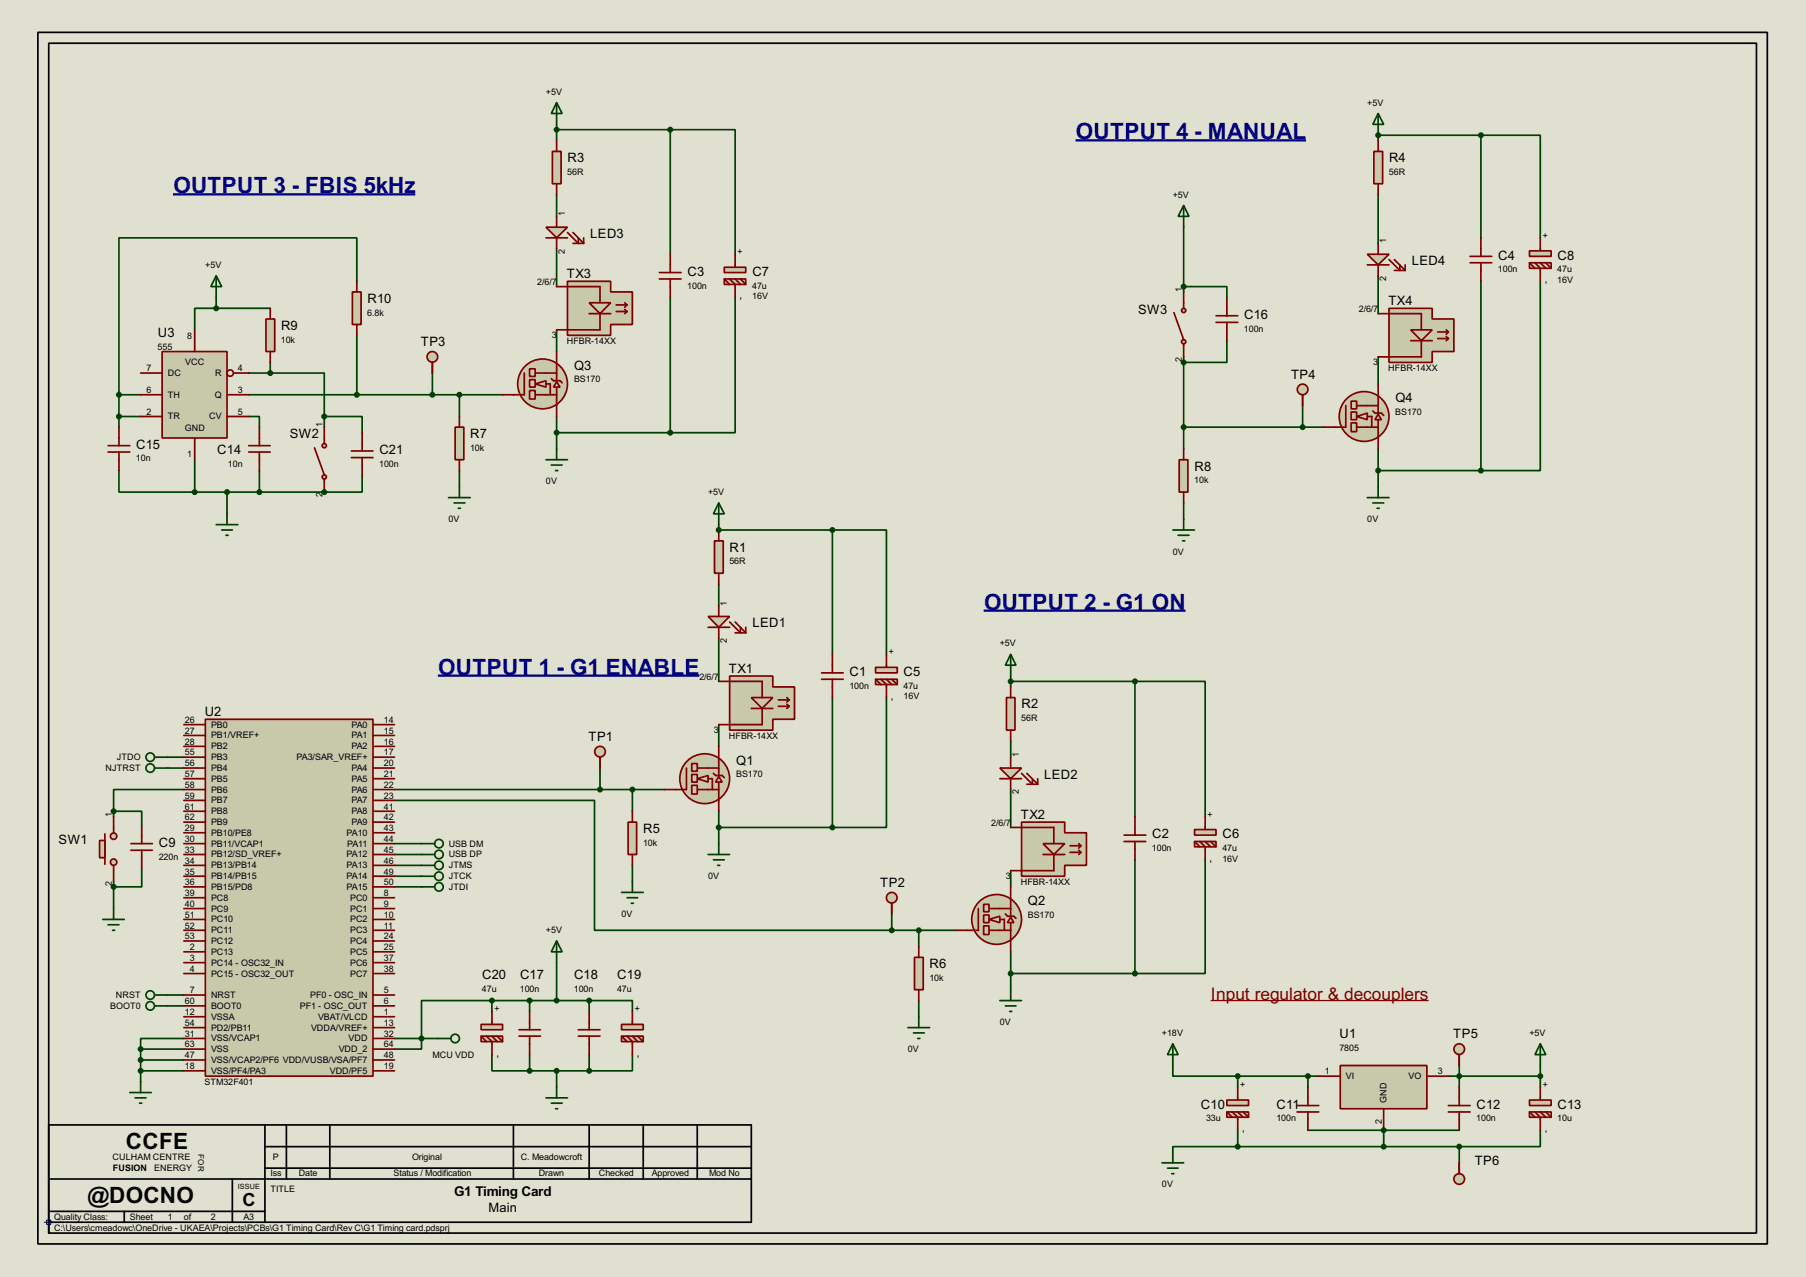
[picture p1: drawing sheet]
<svg xmlns="http://www.w3.org/2000/svg" width="424mm" height="300mm" viewBox="0 0 424 300" stroke-linecap="round" stroke-linejoin="round" font-family="sans-serif">
<path d="M0 0h424.3v299.8h-424.3z" fill="#e0e0d0"/>
<g fill="none" stroke="#000" stroke-width=".4">
<path d="M8.9 7.6h406.4v284.5h-406.4zM11.5 10.2h401.3v279.4h-401.3zM11.5 276.9h165.1M54.6 276.9v10.1M62.3 264.2v22.8M62.3 274.3h114.3M62.3 269.3h114.3M67.3 264.2v12.7M77.5 264.2v12.7M120.7 264.2v12.7M138.5 264.2v12.7M151.2 264.2v12.7"/>
<path d="M163.9 264.2v12.7M11.5 287h165.1v-22.8h-165.1v25.4M11.5 284.5h50.8M29.2 284.5v2.5"/>
</g>
<path d="M10.4 287h2.1M11 286.5h1v1h-1zM11.5 286v2.1" fill="none" stroke="#000040" stroke-width=".23"/>
<g fill="none" stroke="#004000" stroke-width=".4">
<path d="M130.8 77.5v5.1M323.9 83.8v6.4M108 110.5v3.8M278.2 100.3v5.1M278.2 118.1v3.8M168.9 170.2v5.1M156.2 185.4h-7.6v5.1M148.6 203.2v3.8M224.8 218.5h-8.9v3.8M237.5 204.5v3.8M215.9 235v3.8M275.6 250.2v2.5h15.3v2.6"/>
<path d="M340.4 252.7h2.5M342.9 250.2v5.1M290.9 269.3h-15.3v1.2M290.9 265.4v3.9M325.2 265.4v3.9h-34.3"/>
</g>
<circle cx="325.2" cy="265.4" r=".2" fill="#004000"/>
<g fill="none" stroke="#004000" stroke-width=".4">
<path d="M130.8 29.2v3.8M130.8 30.5h26.7M157.5 30.5h15.3v29.2M157.5 30.5v29.2M157.5 69.9v31.7h15.3v-31.7M168.9 123.2v1.3M290.9 252.7h19M307.4 252.7v2.6M342.9 252.7h19.1M362 250.2v5.1M307.4 265.4h35.5M325.2 269.3h17.7"/>
<path d="M342.9 269.3v3.8M362 265.4v3.9h-19.1"/>
</g>
<circle cx="168.9" cy="124.5" r=".2" fill="#004000"/>
<g fill="none" stroke="#004000" stroke-width=".4">
<path d="M323.9 31.8v1.2M348 66.1v44.4M362 66.1v44.4h-14M323.9 105.4v8.9M323.9 110.5h24.1M168.9 124.5h26.7M195.6 124.5h12.7v29.2M195.6 124.5v29.2M195.6 163.8v30.5h12.7v-30.5M266.7 201.9v26.7M283.2 201.9v26.7h-16.5M237.5 223.5v8.9"/>
<path d="M237.5 228.6h29.2"/>
</g>
<circle cx="323.9" cy="31.8" r=".2" fill="#004000"/>
<g fill="none" stroke="#004000" stroke-width=".4">
<path d="M323.9 31.8h24.1M348 31.8h14v24.1M348 31.8v24.1M130.8 45.7v5.1M130.8 58.4v8.9M278.2 53.4v15.2M323.9 45.7v11.5M50.8 72.4h-5v5.1M50.8 72.4h12.7M50.8 69.9v2.5M83.9 66.1v-10.2h-55.9v36.8M83.9 78.8v13.9"/>
<path d="M278.2 67.3h10.1v2.6M323.9 64.8v8.9M28 97.8h5.1M28 92.7v7.6M28 92.7h5.1M58.5 97.8h2.5v2.5M58.5 87.6h5M58.5 92.7h59.6M63.5 87.6h12.7v10.2M63.5 85.1v2.5M76.2 97.8h8.9v3.8M76.2 97.8v2.5"/>
<path d="M101.6 87.6v5.1M108 92.7v5.1M130.8 97.8v7.6M278.2 83.8v16.5h33M288.3 80v5.1h-10.1M306.1 95.3v5M28 110.5v5.1h17.8M45.8 108v7.6M45.8 115.6h30.4M53.4 115.6v5.1M61 110.5v5.1M130.8 101.6h26.7"/>
<path d="M168.9 137.2v5.1M168.9 149.9v10.1M237.5 158.8v2.5M39.4 177.8h3.8M237.5 174v3.8M237.5 160h29.2M266.7 160h16.5v31.8M266.7 160v31.8M26.7 190.5h6.6v3.3M26.7 190.5v1.3M39.4 180.4h3.8M43.2 185.4h-16.5v5.1"/>
<path d="M92.7 188h47v30.5h69.9M92.7 185.4h55.9M141 180.4v5M168.9 190.5v7.6M168.9 194.3h26.7M237.5 185.4v8.9M26.7 207v6.4M33.3 204v4.3h-6.6M92.7 208.3h6.4M92.7 203.2h6.4M92.7 205.8h6.4M209.6 218.5h6.3"/>
<path d="M209.6 214.6v3.9M39.4 233.7h3.8M115.6 235h-16.5v11.4h-6.4M115.6 235h22.9M115.6 235v2.5M124.5 235v2.5M130.8 226.1v8.9M138.5 235h10.1v2.5M138.5 235v2.5M33.1 251.5h10.1M33.1 246.4h10.1M33.1 246.4v7.6"/>
<path d="M33.1 248.9h10.1M43.2 243.9h-10.1v2.5M92.7 243.9h10.2M115.6 247.7v3.8h8.9M124.5 251.5h14M124.5 247.7v3.8M130.8 251.5v3.8M138.5 247.7v3.8M148.6 247.7v3.8h-10.1"/>
</g>
<circle cx="76.2" cy="115.6" r=".2" fill="#004000"/>
<path d="M85.1 111.8v3.8h-8.9M92.7 198.1h6.4M92.7 200.7h6.4M39.4 236.2h3.8" fill="none" stroke="#004000" stroke-width=".4"/>
<circle cx="278.1" cy="80.3" r=".5" fill="#c8c8aa" stroke="#800000" stroke-width=".4"/>
<path d="M275.9 73.4l2.3 6.4M278.2 80.8v.5" fill="none" stroke="#800000" stroke-width=".4"/>
<circle cx="278.1" cy="72.9" r=".5" fill="#c8c8aa" stroke="#800000" stroke-width=".4"/>
<path d="M278.2 68.6v3.8M278.2 81.3v2.5" fill="none" stroke="#800000" stroke-width=".4"/>
<path d="M277.1 108h2.1v7.6h-2.1z" fill="#c8c8aa" stroke="#800000" stroke-width=".4"/>
<path d="M278.2 105.4v2.6M278.2 115.6v2.5" fill="none" stroke="#800000" stroke-width=".4"/>
<path d="M322.9 35.6h2v7.6h-2z" fill="#c8c8aa" stroke="#800000" stroke-width=".4"/>
<path d="M323.9 33v2.6M323.9 43.2v2.5" fill="none" stroke="#800000" stroke-width=".4"/>
<g fill="#c8c8aa" stroke="#800000" stroke-width=".4">
<path d="M331.5 77.5h5.1l-2.6 2.5z"/>
<path d="M326.4 72.4h10.2v2.5h5.1v7.7h-5.1v2.5h-10.2z" fill-rule="evenodd"/>
</g>
<path d="M323.9 73.7h10.1v3.8M337.9 79.5h2.5M337.9 78h2.5M339.9 77.5l.5 .5M339.9 79l.5 .5M340.4 78l-.5 .5M340.4 79.5l-.5 .5M331.5 80h5.1M334 80v3.8h-10.1" fill="none" stroke="#800000" stroke-width=".4"/>
<path d="M323.9 26.7l1.3 2.5h-2.6zM323.9 26.7v5.1M278.2 48.3l1.2 2.5h-2.5zM278.2 48.3v5.1M321.3 116.9h5.1M322.6 118.1h2.6M323.6 119.4h.5M323.9 114.3v2.6M275.6 124.5h5.1M276.9 125.7h2.5M277.9 127h.5M278.2 121.9v2.6" fill="none" stroke="#004000" stroke-width=".4"/>
<path d="M252.8 33h54.1" fill="none" stroke="#000080" stroke-width=".55"/>
<path d="M107 100.3h2v7.7h-2z" fill="#c8c8aa" stroke="#800000" stroke-width=".4"/>
<path d="M108 97.8v2.5M108 108v2.5" fill="none" stroke="#800000" stroke-width=".4"/>
<path d="M129.8 35.6h2.1v7.6h-2.1z" fill="#c8c8aa" stroke="#800000" stroke-width=".4"/>
<path d="M130.8 33v2.6M130.8 43.2v2.5" fill="none" stroke="#800000" stroke-width=".4"/>
<g fill="#c8c8aa" stroke="#800000" stroke-width=".4">
<path d="M138.5 71.1h5l-2.5 2.6z"/>
<path d="M133.4 66.1h10.1v2.5h5.1v7.6h-5.1v2.6h-10.1z" fill-rule="evenodd"/>
</g>
<path d="M130.8 67.3h10.2v3.8M138.5 73.7h5M141 73.7v3.8h-10.2M144.8 73.2h2.6M144.8 71.6h2.6M146.8 71.1l.6 .5M146.8 72.7l.6 .5M147.4 71.6l-.6 .6M147.4 73.2l-.6 .5" fill="none" stroke="#800000" stroke-width=".4"/>
<path d="M130.8 24.1l1.3 2.6h-2.5zM130.8 24.1v5.1M105.4 116.9h5.1M106.7 118.1h2.6M107.7 119.4h.5M108 114.3v2.6M128.3 108h5.1M129.6 109.2h2.5M130.6 110.5h.5M130.8 105.4v2.6" fill="none" stroke="#004000" stroke-width=".4"/>
<path d="M40.7 45.7h56.9" fill="none" stroke="#000080" stroke-width=".55"/>
<path d="M147.6 193.1h2v7.6h-2z" fill="#c8c8aa" stroke="#800000" stroke-width=".4"/>
<path d="M148.6 190.5v2.6M148.6 200.7v2.5" fill="none" stroke="#800000" stroke-width=".4"/>
<path d="M167.9 127h2.1v7.6h-2.1z" fill="#c8c8aa" stroke="#800000" stroke-width=".4"/>
<path d="M168.9 124.5v2.5M168.9 134.6v2.6" fill="none" stroke="#800000" stroke-width=".4"/>
<g fill="#c8c8aa" stroke="#800000" stroke-width=".4">
<path d="M176.6 163.8h5l-2.5 2.6z"/>
<path d="M171.5 158.8h10.1v2.5h5.1v7.6h-5.1v2.6h-10.1z" fill-rule="evenodd"/>
</g>
<path d="M168.9 160h10.2v3.8M176.6 166.4h5M179.1 166.4v3.8h-10.2M182.9 165.9h2.6M182.9 164.4h2.6M184.9 163.8l.6 .6M184.9 165.4l.6 .5M185.5 164.4l-.6 .5M185.5 165.9l-.6 .5" fill="none" stroke="#800000" stroke-width=".4"/>
<path d="M168.9 118.1l1.3 2.6h-2.5zM168.9 118.1v5.1M168.9 198.1v2.6M146.1 209.6h5.1M147.4 210.8h2.5M148.4 212.1h.5M148.6 207v2.6M166.4 200.7h5.1M167.7 201.9h2.5M168.7 203.2h.5" fill="none" stroke="#004000" stroke-width=".4"/>
<circle cx="148.6" cy="185.4" r=".5" fill="#004000" stroke="#004000" stroke-width=".4"/>
<path d="M214.9 224.8h2.1v7.6h-2.1z" fill="#c8c8aa" stroke="#800000" stroke-width=".4"/>
<path d="M215.9 222.3v2.5M215.9 232.4v2.6" fill="none" stroke="#800000" stroke-width=".4"/>
<path d="M236.5 163.8h2v7.7h-2z" fill="#c8c8aa" stroke="#800000" stroke-width=".4"/>
<path d="M237.5 161.3v2.5M237.5 171.5v2.5" fill="none" stroke="#800000" stroke-width=".4"/>
<g fill="#c8c8aa" stroke="#800000" stroke-width=".4">
<path d="M245.1 198.1h5.1l-2.5 2.6z"/>
<path d="M240.1 193.1h10.1v2.5h5.1v7.6h-5.1v2.6h-10.1z" fill-rule="evenodd"/>
</g>
<path d="M237.5 194.3h10.2v3.8M251.5 198.6h2.5M253.5 198.1l.5 .5M253.5 199.7l.5 .5M254 198.6l-.5 .6M245.1 200.7h5.1M247.7 200.7v3.8h-10.2M251.5 200.2h2.5M254 200.2l-.5 .5" fill="none" stroke="#800000" stroke-width=".4"/>
<path d="M237.5 153.7l1.3 2.5h-2.5zM237.5 153.7v5.1M130.8 221l1.3 2.5h-2.5zM130.8 221v5.1M215.9 238.8v2.5M235 235h5.1M236.3 236.2h2.5M237.3 237.5h.5M237.5 232.4v2.6M213.4 241.3h5.1M214.7 242.6h2.5M215.7 243.9h.5" fill="none" stroke="#004000" stroke-width=".4"/>
<path d="M102.9 158.7h61.5M231.2 143.4h47.4" fill="none" stroke="#000080" stroke-width=".55"/>
<path d="M315 250.2h20.3v10.2h-20.3z" fill="#c8c8aa" stroke="#800000" stroke-width=".4"/>
<path d="M309.9 252.7h5.1M335.3 252.7h5.1M325.2 260.4v5" fill="none" stroke="#800000" stroke-width=".4"/>
<g fill="#c8c8aa" stroke="#800000" stroke-width=".4">
<path d="M288.3 258.3h5.1v1.3h-5.1z"/>
<path d="M288.3 261.1h5.1v1.3h-5.1z"/>
</g>
<path d="M290.9 255.3v3M288.3 261.1l1.3 1.3M289.6 261.1l1.3 1.3v3M290.9 261.1l1.2 1.3M292.1 261.1l1.3 1.3" fill="none" stroke="#800000" stroke-width=".4"/>
<g fill="#c8c8aa" stroke="#800000" stroke-width=".4">
<path d="M359.4 258.3h5.1v1.3h-5.1z"/>
<path d="M359.4 261.1h5.1v1.3h-5.1z"/>
</g>
<g fill="none" stroke="#800000" stroke-width=".4">
<path d="M157.5 59.7v4.3M348 55.9v4.3M155 64h5.1M155 65.5h5.1M157.5 65.5v4.4M345.5 60.2h5.1M345.5 61.7h5.1M348 61.7v4.4M193.1 158h5.1M193.1 159.5h5.1M195.6 153.7v4.3M195.6 159.5v4.3"/>
<path d="M264.2 196.1h5.1M264.2 197.6h5.1M266.7 191.8v4.3M266.7 197.6v4.3M340.4 259.6h5.1M342.9 255.3v4.3M362 255.3v3M340.4 261.1h5.1M342.9 261.1v4.3M359.4 261.1l1.3 1.3M360.7 261.1l1.3 1.3v3M362 261.1l1.3 1.3"/>
<path d="M363.3 261.1l1.2 1.3"/>
</g>
<g fill="#c8c8aa" stroke="#800000" stroke-width=".4">
<path d="M170.2 62.8h5.1v1.2h-5.1z"/>
<path d="M170.2 65.5h5.1v1.3h-5.1z"/>
</g>
<path d="M172.8 59.7v3.1M170.2 65.5l1.3 1.3M171.5 65.5l1.3 1.3v3.1M172.8 65.5l1.2 1.3M174 65.5l1.3 1.3" fill="none" stroke="#800000" stroke-width=".4"/>
<g fill="#c8c8aa" stroke="#800000" stroke-width=".4">
<path d="M205.8 156.7h5.1v1.3h-5.1z"/>
<path d="M205.8 159.5h5.1v1.3h-5.1z"/>
</g>
<path d="M205.8 159.5l1.2 1.3M207 159.5l1.3 1.3v3M208.3 153.7v3M208.3 159.5l1.3 1.3M209.6 159.5l1.3 1.3" fill="none" stroke="#800000" stroke-width=".4"/>
<g fill="#c8c8aa" stroke="#800000" stroke-width=".4">
<path d="M280.7 194.8h5.1v1.3h-5.1z"/>
<path d="M280.7 197.6h5.1v1.3h-5.1z"/>
</g>
<path d="M280.7 197.6l1.3 1.3M282 197.6l1.2 1.3v3M283.2 191.8v3M283.2 197.6l1.3 1.3M284.5 197.6l1.3 1.3" fill="none" stroke="#800000" stroke-width=".4"/>
<g fill="#c8c8aa" stroke="#800000" stroke-width=".4">
<path d="M359.4 58.9h5.1v1.3h-5.1z"/>
<path d="M359.4 61.7h5.1v1.3h-5.1z"/>
</g>
<path d="M362 55.9v3M359.4 61.7l1.3 1.3M360.7 61.7l1.3 1.3v3.1M362 61.7l1.3 1.3M363.3 61.7l1.2 1.3" fill="none" stroke="#800000" stroke-width=".4"/>
<path d="M275.6 245.1l1.3 2.6h-2.5zM275.6 245.1v5.1M362 245.1l1.3 2.6h-2.6zM362 245.1v5.1M273.1 273.1h5.1M274.4 274.3h2.5M275.4 275.6h.5M275.6 270.5v2.6" fill="none" stroke="#004000" stroke-width=".4"/>
<g fill="#004000" stroke="#004000" stroke-width=".4">
<circle cx="290.8" cy="252.7" r=".5"/>
<circle cx="290.8" cy="269.3" r=".5"/>
<circle cx="325.1" cy="269.3" r=".5"/>
</g>
<circle cx="342.9" cy="246.4" r="1.25" fill="#c8c8aa" stroke="#800000" stroke-width=".4"/>
<path d="M342.9 247.7v2.5" fill="none" stroke="#800000" stroke-width=".4"/>
<circle cx="342.9" cy="276.9" r="1.25" fill="#c8c8aa" stroke="#800000" stroke-width=".4"/>
<path d="M342.9 273.1v2.5" fill="none" stroke="#800000" stroke-width=".4"/>
<g fill="#004000" stroke="#004000" stroke-width=".4">
<circle cx="101.6" cy="92.7" r=".5"/>
<circle cx="278.1" cy="100.3" r=".5"/>
</g>
<path d="M284.5 235h51.2" fill="none" stroke="#800000" stroke-width=".3"/>
<g fill="#c8c8aa" stroke="#800000" stroke-width=".4">
<path d="M318.8 97.8l2.5-.8v1.6z"/>
<circle cx="320.5" cy="97.8" r="5.9"/>
</g>
<path d="M316.3 95.3v5h-2.6M318.8 95.3h5.1M321.3 97.8h1.1v2.5M318.8 100.3h5.1" fill="none" stroke="#800000" stroke-width=".4"/>
<path d="M323.9 97.3l.7 1.3h-1.5z" fill="#c8c8aa" stroke="#800000" stroke-width=".4"/>
<path d="M322.6 96.5l.5 .5h1.5l.6 .6M323.9 93v4M323.9 98.6v4.3" fill="none" stroke="#800000" stroke-width=".4"/>
<g fill="#c8c8aa" stroke="#800000" stroke-width=".4">
<path d="M317.5 94.2h1.3v1.8h-1.3z"/>
<path d="M317.5 99.3h1.3v2.1h-1.3z"/>
<path d="M317.5 96.8h1.3v1.8h-1.3z"/>
</g>
<path d="M323.9 90.2v2.5M311.2 100.3h2.5M323.9 102.9v2.5" fill="none" stroke="#800000" stroke-width=".4"/>
<g fill="#c8c8aa" stroke="#800000" stroke-width=".4">
<path d="M163.9 182.9l2.5-.8v1.6z"/>
<circle cx="165.6" cy="182.9" r="5.9"/>
</g>
<path d="M161.3 180.4v5h-2.5M163.9 185.4h5M163.9 180.4h5M166.4 182.9h1v2.5" fill="none" stroke="#800000" stroke-width=".4"/>
<path d="M168.9 182.4l.8 1.3h-1.5z" fill="#c8c8aa" stroke="#800000" stroke-width=".4"/>
<path d="M168.9 178.1v4M167.7 181.6l.5 .5h1.5l.5 .5M168.9 183.7v4.3" fill="none" stroke="#800000" stroke-width=".4"/>
<g fill="#c8c8aa" stroke="#800000" stroke-width=".4">
<path d="M162.6 179.3h1.3v1.8h-1.3z"/>
<path d="M162.6 184.4h1.3v2.1h-1.3z"/>
<path d="M162.6 181.9h1.3v1.8h-1.3z"/>
</g>
<path d="M168.9 175.3v2.5M156.2 185.4h2.6M168.9 188v2.5" fill="none" stroke="#800000" stroke-width=".4"/>
<g fill="#c8c8aa" stroke="#800000" stroke-width=".4">
<path d="M125.8 90.2l2.5-.8v1.5z"/>
<circle cx="127.5" cy="90.2" r="5.9"/>
</g>
<path d="M123.2 87.6v5.1h-2.5M125.8 92.7h5M125.8 87.6h5M128.3 90.2h1v2.5" fill="none" stroke="#800000" stroke-width=".4"/>
<path d="M130.8 89.7l.8 1.2h-1.5z" fill="#c8c8aa" stroke="#800000" stroke-width=".4"/>
<path d="M129.6 88.9l.5 .5h1.5l.5 .5M130.8 85.4v4M130.8 90.9v4.4" fill="none" stroke="#800000" stroke-width=".4"/>
<g fill="#c8c8aa" stroke="#800000" stroke-width=".4">
<path d="M124.5 86.6h1.3v1.8h-1.3z"/>
<path d="M124.5 91.7h1.3v2h-1.3z"/>
<path d="M124.5 89.2h1.3v1.7h-1.3z"/>
</g>
<path d="M118.1 92.7h2.6M130.8 82.6v2.5M130.8 95.3v2.5" fill="none" stroke="#800000" stroke-width=".4"/>
<g fill="#c8c8aa" stroke="#800000" stroke-width=".4">
<path d="M232.4 215.9l2.6-.7v1.5z"/>
<circle cx="234.2" cy="215.9" r="5.9"/>
</g>
<path d="M229.9 213.4v5.1h-2.5M232.4 218.5h5.1M232.4 213.4h5.1M235 215.9h1v2.6" fill="none" stroke="#800000" stroke-width=".4"/>
<path d="M237.5 215.4l.8 1.3h-1.5z" fill="#c8c8aa" stroke="#800000" stroke-width=".4"/>
<path d="M236.3 214.6l.5 .6h1.5l.5 .5M237.5 211.1v4.1M237.5 216.7v4.3" fill="none" stroke="#800000" stroke-width=".4"/>
<g fill="#c8c8aa" stroke="#800000" stroke-width=".4">
<path d="M231.2 212.4h1.2v1.7h-1.2z"/>
<path d="M231.2 217.4h1.2v2.1h-1.2z"/>
<path d="M231.2 214.9h1.2v1.8h-1.2z"/>
</g>
<path d="M224.8 218.5h2.6M237.5 208.3v2.5M237.5 221v2.5" fill="none" stroke="#800000" stroke-width=".4"/>
<circle cx="215.9" cy="218.5" r=".5" fill="#004000" stroke="#004000" stroke-width=".4"/>
<path d="M48.3 168.9h39.4v83.8h-39.4z" fill="#c8c8aa" stroke="#800000" stroke-width=".4"/>
<g fill="none" stroke="#800000" stroke-width=".4">
<path d="M43.2 170.2h5.1M43.2 172.7h5.1M43.2 175.3h5.1M43.2 177.8h5.1M87.7 170.2h5M87.7 172.7h5M87.7 175.3h5M87.7 177.8h5M43.2 182.9h5.1M43.2 180.4h5.1M43.2 185.4h5.1M43.2 188h5.1"/>
<path d="M43.2 190.5h5.1M43.2 193.1h5.1M43.2 195.6h5.1M43.2 198.1h5.1M87.7 182.9h5M87.7 180.4h5M87.7 185.4h5M87.7 188h5M87.7 190.5h5M87.7 193.1h5M87.7 195.6h5M87.7 198.1h5"/>
<path d="M43.2 200.7h5.1M43.2 203.2h5.1M43.2 205.8h5.1M43.2 208.3h5.1M43.2 213.4h5.1M43.2 210.8h5.1M43.2 215.9h5.1M43.2 218.5h5.1M87.7 200.7h5M87.7 203.2h5M87.7 205.8h5M87.7 208.3h5"/>
<path d="M87.7 213.4h5M87.7 210.8h5M87.7 215.9h5M87.7 218.5h5M43.2 221h5.1M43.2 223.5h5.1M43.2 226.1h5.1M43.2 228.6h5.1M43.2 233.7h5.1M43.2 236.2h5.1M43.2 238.8h5.1M87.7 221h5"/>
<path d="M87.7 223.5h5M87.7 226.1h5M87.7 228.6h5M87.7 233.7h5M87.7 236.2h5M87.7 238.8h5M43.2 241.3h5.1M43.2 246.4h5.1M43.2 243.9h5.1M43.2 248.9h5.1M43.2 251.5h5.1M87.7 241.3h5"/>
<path d="M87.7 246.4h5M87.7 243.9h5M87.7 248.9h5M87.7 251.5h5M304.8 259.6h5.1M307.4 255.3v4.3M304.8 261.1h5.1M307.4 261.1v4.3"/>
</g>
<g fill="#004000" stroke="#004000" stroke-width=".4">
<circle cx="342.9" cy="252.7" r=".5"/>
<circle cx="325.1" cy="265.4" r=".5"/>
<circle cx="307.3" cy="252.7" r=".5"/>
<circle cx="361.9" cy="252.7" r=".5"/>
<circle cx="342.9" cy="269.3" r=".5"/>
<circle cx="130.8" cy="30.5" r=".5"/>
<circle cx="157.5" cy="101.6" r=".5"/>
<circle cx="157.5" cy="30.5" r=".5"/>
<circle cx="168.9" cy="124.5" r=".5"/>
<circle cx="195.6" cy="124.5" r=".5"/>
<circle cx="195.6" cy="194.3" r=".5"/>
<circle cx="237.5" cy="228.6" r=".5"/>
<circle cx="266.7" cy="228.6" r=".5"/>
<circle cx="323.8" cy="110.5" r=".5"/>
<circle cx="348" cy="110.5" r=".5"/>
<circle cx="323.8" cy="31.8" r=".5"/>
<circle cx="348" cy="31.8" r=".5"/>
</g>
<path d="M166.4 144.8h5.1l-2.6 2.5z" fill="#c8c8aa" stroke="#800000" stroke-width=".4"/>
<path d="M166.4 147.3h5.1M168.9 142.3v2.5M168.9 147.3v2.6M171.5 146.1l2.5 2.5v-1.3M172.8 146.1l2.5 2.5M172.8 148.6h2.5M175.3 147.3v1.3" fill="none" stroke="#800000" stroke-width=".4"/>
<path d="M128.3 53.4h5.1l-2.6 2.5z" fill="#c8c8aa" stroke="#800000" stroke-width=".4"/>
<path d="M128.3 55.9h5.1M130.8 50.8v2.6M130.8 55.9v2.5M133.4 54.6l2.5 2.6v-1.3M134.7 54.6l2.5 2.6M134.7 57.2h2.5M137.2 55.9v1.3" fill="none" stroke="#800000" stroke-width=".4"/>
<path d="M235 180.4h5.1l-2.6 2.5z" fill="#c8c8aa" stroke="#800000" stroke-width=".4"/>
<path d="M237.5 177.8v2.6M235 182.9h5.1M237.5 182.9v2.5M240.1 181.6l2.5 2.6v-1.3M241.3 181.6l2.6 2.6M241.3 184.2h2.6M243.9 182.9v1.3" fill="none" stroke="#800000" stroke-width=".4"/>
<path d="M321.3 59.7h5.1l-2.5 2.5z" fill="#c8c8aa" stroke="#800000" stroke-width=".4"/>
<g fill="none" stroke="#800000" stroke-width=".4">
<path d="M323.9 57.2v2.5M285.8 74.2h5.1M285.8 75.7h5.1M288.3 69.9v4.3M288.3 75.7v4.3M321.3 62.2h5.1M323.9 62.2v2.6M326.4 61l2.6 2.5v-1.3M327.7 61l2.5 2.5M327.7 63.5h2.5M330.2 62.2v1.3M30.8 198.1h5"/>
<path d="M30.8 199.7h5M33.3 193.8v4.3M33.3 199.7v4.3"/>
</g>
<g fill="#004000" stroke="#004000" stroke-width=".4">
<circle cx="26.7" cy="208.3" r=".5"/>
<circle cx="278.1" cy="67.3" r=".5"/>
<circle cx="278.1" cy="85.1" r=".5"/>
</g>
<path d="M38.1 82.6h15.3v20.3h-15.3z" fill="#c8c8aa" stroke="#800000" stroke-width=".4"/>
<g fill="none" stroke="#800000" stroke-width=".4">
<path d="M45.8 77.5v5.1M33.1 87.6h5M33.1 92.7h5M33.1 97.8h5M53.4 92.7h5.1M53.4 97.8h5.1M54.9 87.6h3.6M45.8 102.9v5.1"/>
<circle cx="54.1" cy="87.6" r=".75"/>
</g>
<path d="M50.8 64.8l1.3 2.5h-2.5zM50.8 64.8v5.1" fill="none" stroke="#004000" stroke-width=".4"/>
<path d="M62.5 74.9h2.1v7.7h-2.1z" fill="#c8c8aa" stroke="#800000" stroke-width=".4"/>
<path d="M63.5 72.4v2.5M63.5 82.6v2.5" fill="none" stroke="#800000" stroke-width=".4"/>
<circle cx="50.8" cy="72.4" r=".5" fill="#004000" stroke="#004000" stroke-width=".4"/>
<circle cx="76.2" cy="112" r=".5" fill="#c8c8aa" stroke="#800000" stroke-width=".4"/>
<path d="M73.9 105.2l2.3 6.3M76.2 112.5v.5" fill="none" stroke="#800000" stroke-width=".4"/>
<circle cx="76.2" cy="104.7" r=".5" fill="#c8c8aa" stroke="#800000" stroke-width=".4"/>
<path d="M25.4 104.7h5.1M25.4 106.2h5.1M28 100.3v4.4M28 106.2v4.3M58.5 104.7h5M58.5 106.2h5M61 100.3v4.4M61 106.2v4.3M76.2 100.3v3.9M76.2 113v2.6" fill="none" stroke="#800000" stroke-width=".4"/>
<g fill="#004000" stroke="#004000" stroke-width=".4">
<circle cx="63.5" cy="87.6" r=".5"/>
<circle cx="45.7" cy="115.6" r=".5"/>
<circle cx="60.9" cy="115.6" r=".5"/>
<circle cx="27.9" cy="97.8" r=".5"/>
<circle cx="83.8" cy="92.7" r=".5"/>
<circle cx="27.9" cy="92.7" r=".5"/>
</g>
<path d="M50.8 123.2h5.1M52.1 124.5h2.5M53.1 125.7h.5M53.4 120.7v2.5" fill="none" stroke="#004000" stroke-width=".4"/>
<circle cx="101.6" cy="83.8" r="1.25" fill="#c8c8aa" stroke="#800000" stroke-width=".4"/>
<path d="M101.6 85.1v2.5" fill="none" stroke="#800000" stroke-width=".4"/>
<g fill="#c8c8aa" stroke="#800000" stroke-width=".4">
<circle cx="26.7" cy="202.5" r=".75"/>
<circle cx="26.7" cy="196.4" r=".75"/>
</g>
<path d="M24.7 195.8v7.2" fill="none" stroke="#800000" stroke-width=".4"/>
<path d="M23.4 197.4h1.3v4h-1.3z" fill="#c8c8aa" stroke="#800000" stroke-width=".4"/>
<path d="M26.7 191.8v3.8M26.7 203.2v3.8" fill="none" stroke="#800000" stroke-width=".4"/>
<circle cx="26.7" cy="190.5" r=".5" fill="#004000" stroke="#004000" stroke-width=".4"/>
<path d="M24.2 215.9h5M25.4 217.2h2.6M26.5 218.5h.5M26.7 213.4v2.5" fill="none" stroke="#004000" stroke-width=".4"/>
<path d="M82.8 68.6h2.1v7.6h-2.1z" fill="#c8c8aa" stroke="#800000" stroke-width=".4"/>
<path d="M83.9 66.1v2.5M83.9 76.2v2.6M124.5 237.5v4.3M138.5 237.5v4.3M122 241.8h5M122 243.3h5M124.5 243.3v4.4M135.9 241.8h5.1M135.9 243.3h5.1M138.5 243.3v4.4" fill="none" stroke="#800000" stroke-width=".4"/>
<g fill="#004000" stroke="#004000" stroke-width=".4">
<circle cx="168.9" cy="194.3" r=".5"/>
<circle cx="237.5" cy="160" r=".5"/>
<circle cx="266.7" cy="160" r=".5"/>
<circle cx="130.8" cy="101.6" r=".5"/>
</g>
<g fill="#c8c8aa" stroke="#800000" stroke-width=".4">
<path d="M146.1 240.6h5.1v1.2h-5.1z"/>
<path d="M146.1 243.3h5.1v1.3h-5.1z"/>
</g>
<path d="M148.6 237.5v3.1M146.1 243.3l1.3 1.3M147.4 243.3l1.2 1.3v3.1M148.6 243.3l1.3 1.3M149.9 243.3l1.3 1.3" fill="none" stroke="#800000" stroke-width=".4"/>
<g fill="#c8c8aa" stroke="#800000" stroke-width=".4">
<path d="M113.1 240.6h5v1.2h-5z"/>
<path d="M113.1 243.3h5v1.3h-5z"/>
</g>
<path d="M115.6 237.5v3.1M113.1 243.3l1.2 1.3M114.3 243.3l1.3 1.3v3.1M115.6 243.3l1.3 1.3M116.9 243.3l1.2 1.3" fill="none" stroke="#800000" stroke-width=".4"/>
<g fill="#004000" stroke="#004000" stroke-width=".4">
<circle cx="130.8" cy="235" r=".5"/>
<circle cx="138.4" cy="235" r=".5"/>
<circle cx="130.8" cy="251.5" r=".5"/>
<circle cx="138.4" cy="251.5" r=".5"/>
<circle cx="124.4" cy="235" r=".5"/>
<circle cx="124.4" cy="251.5" r=".5"/>
<circle cx="115.6" cy="235" r=".5"/>
<circle cx="99" cy="243.9" r=".5"/>
<circle cx="33" cy="246.4" r=".5"/>
<circle cx="33" cy="248.9" r=".5"/>
<circle cx="33" cy="251.5" r=".5"/>
</g>
<g fill="none" stroke="#004000" stroke-width=".4">
<path d="M36.4 177.8h3M36.4 180.4h3M99.1 208.3h3M99.1 203.2h3M99.1 205.8h3M36.4 233.7h3M30.5 256.6h5.1M31.8 257.8h2.5M32.8 259.1h.5M33.1 254v2.6M102.9 243.9h3.1M128.3 257.8h5.1"/>
<path d="M129.6 259.1h2.5M130.8 255.3v2.5M130.6 260.4h.5"/>
<circle cx="35.3" cy="177.8" r="1"/>
<circle cx="35.3" cy="180.4" r="1"/>
<circle cx="103.1" cy="205.8" r="1"/>
<circle cx="103.1" cy="208.3" r="1"/>
<circle cx="103.1" cy="203.2" r="1"/>
<circle cx="35.3" cy="233.7" r="1"/>
<circle cx="106.9" cy="243.9" r="1"/>
</g>
<circle cx="209.5" cy="210.8" r="1.25" fill="#c8c8aa" stroke="#800000" stroke-width=".4"/>
<path d="M209.6 212.1v2.5" fill="none" stroke="#800000" stroke-width=".4"/>
<circle cx="141" cy="176.5" r="1.25" fill="#c8c8aa" stroke="#800000" stroke-width=".4"/>
<path d="M141 177.8v2.6" fill="none" stroke="#800000" stroke-width=".4"/>
<g fill="#004000" stroke="#004000" stroke-width=".4">
<circle cx="141" cy="185.4" r=".5"/>
<circle cx="209.5" cy="218.5" r=".5"/>
<circle cx="107.9" cy="92.7" r=".5"/>
<circle cx="53.3" cy="115.6" r=".5"/>
</g>
<circle cx="306.1" cy="91.5" r="1.25" fill="#c8c8aa" stroke="#800000" stroke-width=".4"/>
<path d="M306.1 92.7v2.6M82.6 105.9h5.1M82.6 107.5h5.1M85.1 101.6v4.3M85.1 107.5v4.3" fill="none" stroke="#800000" stroke-width=".4"/>
<g fill="#004000" stroke="#004000" stroke-width=".4">
<circle cx="306.1" cy="100.3" r=".5"/>
<circle cx="76.2" cy="97.8" r=".5"/>
<circle cx="76.2" cy="115.6" r=".5"/>
</g>
<g fill="none" stroke="#004000" stroke-width=".4">
<path d="M99.1 198.1h3M99.1 200.7h3M36.4 236.2h3"/>
<circle cx="103.1" cy="198.1" r="1"/>
<circle cx="103.1" cy="200.7" r="1"/>
<circle cx="35.3" cy="236.2" r="1"/>
</g>
<g font-size="5.9" fill="#000080">
<text x="252.8" y="32.7">OUTPUT 4 - MANUAL</text>
<text x="40.7" y="45.4">OUTPUT 3 - FBIS 5kHz</text>
<text x="231.2" y="143.2">OUTPUT 2 - G1 ON</text>
<text x="103" y="158.4">OUTPUT 1 - G1 ENABLE</text>
</g>
<g font-size="5.9">
<text x="29.6" y="269.8">CCFE</text>
<text x="20.6" y="282.5">@DOCNO</text>
</g>
<text font-size="4.8" x="57" y="283.2">C</text>
<text font-size="4.6" fill="#800000" x="284.6" y="234.8">Input regulator &amp; decouplers</text>
<text font-size="3.6" x="106.7" y="281">G1 Timing Card</text>
<g font-size="3.4">
<text x="133.4" y="38.1">R3</text>
<text x="326.4" y="38.1">R4</text>
<text x="138.7" y="55.9">LED3</text>
<text x="133.2" y="65.3">TX3</text>
<text x="161.6" y="64.8">C3</text>
<text x="176.8" y="64.8">C7</text>
<text x="331.8" y="62.2">LED4</text>
<text x="352.1" y="61">C4</text>
<text x="366" y="61">C8</text>
<text x="86.4" y="71.1">R10</text>
<text x="326.3" y="71.6">TX4</text>
<text x="66.1" y="77.5">R9</text>
<text x="267.5" y="73.7">SW3</text>
<text x="292.4" y="75">C16</text>
<text x="37.1" y="79.2">U3</text>
<text x="98.9" y="81.3">TP3</text>
<text x="134.9" y="86.8">Q3</text>
<text x="303.4" y="88.9">TP4</text>
<text x="327.9" y="94.5">Q4</text>
<text x="32" y="105.4">C15</text>
<text x="51.1" y="106.7">C14</text>
<text x="68.1" y="102.9">SW2</text>
<text x="89.2" y="106.7">C21</text>
<text x="110.5" y="102.9">R7</text>
<text x="280.7" y="110.5">R8</text>
<text x="171.5" y="129.6">R1</text>
<text x="176.8" y="147.3">LED1</text>
<text x="171.3" y="158">TX1</text>
<text x="199.7" y="158.8">C1</text>
<text x="212.4" y="158.8">C5</text>
<text x="240.1" y="166.4">R2</text>
<text x="48.1" y="168.1">U2</text>
<text x="138.3" y="174">TP1</text>
<text x="173" y="179.6">Q1</text>
<text x="245.4" y="182.9">LED2</text>
<text x="151.2" y="195.6">R5</text>
<text x="239.9" y="192.3">TX2</text>
<text x="270.8" y="196.8">C2</text>
<text x="287.3" y="196.8">C6</text>
<text x="13.8" y="198.1">SW1</text>
<text x="37.4" y="198.9">C9</text>
<text x="206.9" y="208.3">TP2</text>
<text x="241.6" y="212.6">Q2</text>
<text x="218.5" y="227.4">R6</text>
<text x="113.3" y="229.9">C20</text>
<text x="122.2" y="229.9">C17</text>
<text x="134.9" y="229.9">C18</text>
<text x="145.1" y="229.9">C19</text>
<text x="314.8" y="243.9">U1</text>
<text x="341.5" y="243.9">TP5</text>
<text x="282.2" y="260.4">C10</text>
<text x="300" y="260.4">C11</text>
<text x="347" y="260.4">C12</text>
<text x="366" y="260.4">C13</text>
<text x="346.6" y="273.5">TP6</text>
<text x="114.8" y="284.7">Main</text>
</g>
<g font-size="2.4">
<text x="128.3" y="22.3">+5V</text>
<text x="321.3" y="24.8">+5V</text>
<text x="133.3" y="41">56R</text>
<text x="326.4" y="41">56R</text>
<text x="275.6" y="46.4">+5V</text>
<text x="132.7" y="50.8" transform="rotate(-90 132.7 50.8)">1</text>
<text x="132.7" y="59.5" transform="rotate(-90 132.7 59.5)">2</text>
<text x="174.6" y="59.7" transform="rotate(-90 174.6 59.7)">+</text>
<text x="325.8" y="57.2" transform="rotate(-90 325.8 57.2)">1</text>
<text x="363.9" y="55.8" transform="rotate(-90 363.9 55.8)">+</text>
<text x="48.3" y="62.9">+5V</text>
<text x="325.8" y="65.9" transform="rotate(-90 325.8 65.9)">2</text>
<text x="352" y="63.9">100n</text>
<text x="366" y="63.9">47u</text>
<text x="126.3" y="66.9">2/6/7</text>
<text x="161.5" y="67.7">100n</text>
<text x="174.7" y="70.6" transform="rotate(-90 174.7 70.6)">-</text>
<text x="176.8" y="67.7">47u</text>
<text x="176.8" y="70.2">16V</text>
<text x="277.8" y="68.5" transform="rotate(-90 277.8 68.5)">1</text>
<text x="363.9" y="66.8" transform="rotate(-90 363.9 66.8)">-</text>
<text x="366" y="66.4">16V</text>
<text x="86.3" y="74.1">6.8k</text>
<text x="292.3" y="77.9">100n</text>
<text x="319.3" y="73.3">2/6/7</text>
<text x="37.1" y="82.1">555</text>
<text x="44" y="79.6">8</text>
<text x="66" y="80.4">10k</text>
<text x="129.7" y="79.4">3</text>
<text x="133.2" y="80.8">HFBR-14XX</text>
<text x="34.4" y="87.2">7</text>
<text x="39.4" y="88.3">DC</text>
<text x="43.5" y="85.7">VCC</text>
<text x="50.6" y="88.3">R</text>
<text x="55.9" y="87.2">4</text>
<text x="134.9" y="89.8">BS170</text>
<text x="277.8" y="84.9" transform="rotate(-90 277.8 84.9)">2</text>
<text x="322.7" y="85.7">3</text>
<text x="326.2" y="87.2">HFBR-14XX</text>
<text x="34.4" y="92.3">6</text>
<text x="39.4" y="93.4">TH</text>
<text x="50.5" y="93.4">Q</text>
<text x="55.9" y="92.3">3</text>
<text x="34.4" y="97.4">2</text>
<text x="39.4" y="98.5">TR</text>
<text x="43.4" y="101.2">GND</text>
<text x="49.2" y="98.5">CV</text>
<text x="55.9" y="97.4">5</text>
<text x="75.8" y="100.3" transform="rotate(-90 75.8 100.3)">1</text>
<text x="327.9" y="97.4">BS170</text>
<text x="44" y="107.3">1</text>
<text x="110.5" y="105.8">10k</text>
<text x="32" y="108.4">10n</text>
<text x="53.6" y="109.7">10n</text>
<text x="89.1" y="109.7">100n</text>
<text x="128.3" y="113.7">0V</text>
<text x="280.7" y="113.5">10k</text>
<text x="75.8" y="116.7" transform="rotate(-90 75.8 116.7)">2</text>
<text x="166.4" y="116.3">+5V</text>
<text x="105.4" y="122.6">0V</text>
<text x="321.3" y="122.6">0V</text>
<text x="275.6" y="130.3">0V</text>
<text x="171.4" y="132.5">56R</text>
<text x="170.8" y="142.3" transform="rotate(-90 170.8 142.3)">1</text>
<text x="170.8" y="151" transform="rotate(-90 170.8 151)">2</text>
<text x="210.2" y="153.7" transform="rotate(-90 210.2 153.7)">+</text>
<text x="235" y="151.8">+5V</text>
<text x="164.4" y="159.6">2/6/7</text>
<text x="199.6" y="161.7">100n</text>
<text x="212.3" y="161.7">47u</text>
<text x="210.2" y="164.5" transform="rotate(-90 210.2 164.5)">-</text>
<text x="212.3" y="164.3">16V</text>
<text x="43.5" y="169.8">26</text>
<text x="43.5" y="172.3">27</text>
<text x="49.6" y="170.9">PB0</text>
<text x="49.6" y="173.4">PB1/VREF+</text>
<text x="82.6" y="170.9">PA0</text>
<text x="82.6" y="173.4">PA1</text>
<text x="90.2" y="169.8">14</text>
<text x="90.2" y="172.3">15</text>
<text x="167.8" y="172.1">3</text>
<text x="171.3" y="173.6">HFBR-14XX</text>
<text x="240" y="169.4">56R</text>
<text x="27.4" y="178.5">JTDO</text>
<text x="43.5" y="174.9">28</text>
<text x="43.5" y="177.4">55</text>
<text x="43.5" y="180">56</text>
<text x="49.6" y="176">PB2</text>
<text x="49.6" y="178.5">PB3</text>
<text x="69.7" y="178.5">PA3/SAR_VREF+</text>
<text x="82.6" y="176">PA2</text>
<text x="90.2" y="174.9">16</text>
<text x="90.2" y="177.4">17</text>
<text x="90.2" y="180">20</text>
<text x="239.4" y="177.8" transform="rotate(-90 239.4 177.8)">1</text>
<text x="24.8" y="181.1">NJTRST</text>
<text x="43.5" y="182.5">57</text>
<text x="43.5" y="185">58</text>
<text x="49.6" y="183.6">PB5</text>
<text x="49.6" y="181.1">PB4</text>
<text x="82.6" y="183.6">PA5</text>
<text x="82.6" y="181.1">PA4</text>
<text x="90.2" y="182.5">21</text>
<text x="90.2" y="185">22</text>
<text x="173" y="182.6">BS170</text>
<text x="26.3" y="191.8" transform="rotate(-90 26.3 191.8)">1</text>
<text x="43.5" y="187.6">59</text>
<text x="43.5" y="190.1">61</text>
<text x="49.6" y="186.1">PB6</text>
<text x="49.6" y="188.7">PB7</text>
<text x="49.6" y="191.2">PB8</text>
<text x="82.6" y="186.1">PA6</text>
<text x="82.6" y="188.7">PA7</text>
<text x="82.6" y="191.2">PA8</text>
<text x="90.2" y="187.6">23</text>
<text x="90.2" y="190.1">41</text>
<text x="239.4" y="186.6" transform="rotate(-90 239.4 186.6)">2</text>
<text x="285.1" y="191.7" transform="rotate(-90 285.1 191.7)">+</text>
<text x="43.5" y="192.7">62</text>
<text x="43.5" y="195.2">29</text>
<text x="43.5" y="197.7">30</text>
<text x="49.6" y="193.8">PB9</text>
<text x="49.6" y="196.3">PB10/PE8</text>
<text x="81.4" y="196.3">PA10</text>
<text x="82.6" y="193.8">PA9</text>
<text x="90.2" y="192.7">42</text>
<text x="90.2" y="195.2">43</text>
<text x="90.2" y="197.7">44</text>
<text x="233" y="193.9">2/6/7</text>
<text x="37.3" y="201.9">220n</text>
<text x="43.5" y="200.3">33</text>
<text x="43.5" y="202.8">34</text>
<text x="49.6" y="198.8">PB11/VCAP1</text>
<text x="49.6" y="201.4">PB12/SD_VREF+</text>
<text x="49.6" y="203.9">PB13/PB14</text>
<text x="81.4" y="201.4">PA12</text>
<text x="81.4" y="203.9">PA13</text>
<text x="81.6" y="198.8">PA11</text>
<text x="90.2" y="200.3">45</text>
<text x="90.2" y="202.8">46</text>
<text x="105.4" y="203.9">JTMS</text>
<text x="105.4" y="198.8">USB DM</text>
<text x="105.4" y="201.4">USB DP</text>
<text x="151.1" y="198.6">10k</text>
<text x="270.7" y="199.8">100n</text>
<text x="285.1" y="202.6" transform="rotate(-90 285.1 202.6)">-</text>
<text x="287.3" y="199.8">47u</text>
<text x="287.3" y="202.4">16V</text>
<text x="26.3" y="208.2" transform="rotate(-90 26.3 208.2)">2</text>
<text x="43.5" y="205.4">35</text>
<text x="43.5" y="207.9">36</text>
<text x="49.6" y="206.5">PB14/PB15</text>
<text x="49.6" y="209">PB15/PD8</text>
<text x="81.4" y="206.5">PA14</text>
<text x="81.4" y="209">PA15</text>
<text x="90.2" y="205.4">49</text>
<text x="90.2" y="207.9">50</text>
<text x="105.4" y="209">JTDI</text>
<text x="105.4" y="206.5">JTCK</text>
<text x="166.4" y="206.5">0V</text>
<text x="236.4" y="206.4">3</text>
<text x="239.9" y="207.9">HFBR-14XX</text>
<text x="43.5" y="213">40</text>
<text x="43.5" y="210.4">39</text>
<text x="43.5" y="215.5">51</text>
<text x="49.6" y="214.1">PC9</text>
<text x="49.6" y="211.5">PC8</text>
<text x="82.3" y="214.1">PC1</text>
<text x="82.3" y="211.5">PC0</text>
<text x="90.2" y="213">9</text>
<text x="90.2" y="210.4">8</text>
<text x="90.2" y="215.5">10</text>
<text x="146.1" y="215.3">0V</text>
<text x="241.5" y="215.5">BS170</text>
<text x="43.5" y="218.1">52</text>
<text x="43.5" y="220.6">53</text>
<text x="49.6" y="216.6">PC10</text>
<text x="49.6" y="219.2">PC11</text>
<text x="49.6" y="221.7">PC12</text>
<text x="82.3" y="216.6">PC2</text>
<text x="82.3" y="219.2">PC3</text>
<text x="82.3" y="221.7">PC4</text>
<text x="90.2" y="218.1">11</text>
<text x="90.2" y="220.6">24</text>
<text x="128.3" y="219.2">+5V</text>
<text x="44.6" y="223.1">2</text>
<text x="44.6" y="225.7">3</text>
<text x="49.6" y="224.2">PC13</text>
<text x="49.6" y="226.8">PC14 - OSC32_IN</text>
<text x="82.3" y="224.2">PC5</text>
<text x="82.3" y="226.8">PC6</text>
<text x="90.2" y="223.1">25</text>
<text x="90.2" y="225.7">37</text>
<text x="44.6" y="228.2">4</text>
<text x="44.6" y="233.3">7</text>
<text x="49.6" y="229.3">PC15 - OSC32_OUT</text>
<text x="82.3" y="229.3">PC7</text>
<text x="90.2" y="228.2">38</text>
<text x="90.2" y="233.3">5</text>
<text x="113.3" y="232.9">47u</text>
<text x="122.2" y="232.9">100n</text>
<text x="134.9" y="232.9">100n</text>
<text x="145" y="232.9">47u</text>
<text x="218.4" y="230.3">10k</text>
<text x="25.9" y="236.9">BOOT0</text>
<text x="27.2" y="234.4">NRST</text>
<text x="43.5" y="235.8">60</text>
<text x="43.5" y="238.4">12</text>
<text x="49.6" y="234.4">NRST</text>
<text x="49.6" y="236.9">BOOT0</text>
<text x="49.6" y="239.5">VSSA</text>
<text x="70.4" y="236.9">PF1 - OSC_OUT</text>
<text x="72.9" y="234.4">PF0 - OSC_IN</text>
<text x="74.7" y="239.5">VBAT/VLCD</text>
<text x="90.2" y="235.8">6</text>
<text x="90.2" y="238.4">1</text>
<text x="117.5" y="237.5" transform="rotate(-90 117.5 237.5)">+</text>
<text x="150.5" y="237.5" transform="rotate(-90 150.5 237.5)">+</text>
<text x="43.5" y="240.9">54</text>
<text x="43.5" y="246">63</text>
<text x="43.5" y="243.5">31</text>
<text x="49.6" y="242">PD2/PB11</text>
<text x="49.6" y="244.6">VSS/VCAP1</text>
<text x="73.1" y="242">VDDA/VREF+</text>
<text x="81.9" y="244.6">VDD</text>
<text x="90.2" y="240.9">13</text>
<text x="90.2" y="246">64</text>
<text x="90.2" y="243.5">32</text>
<text x="235" y="240.7">0V</text>
<text x="273.1" y="243.3">+18V</text>
<text x="359.4" y="243.3">+5V</text>
<text x="43.5" y="248.5">47</text>
<text x="43.5" y="251.1">18</text>
<text x="49.6" y="247.1">VSS</text>
<text x="49.6" y="249.6">VSS/VCAP2/PF6 VDD/VUSB/VSA/PF7</text>
<text x="79.6" y="247.1">VDD_2</text>
<text x="90.2" y="248.5">48</text>
<text x="90.2" y="251.1">19</text>
<text x="101.6" y="248.4">MCU VDD</text>
<text x="117.5" y="248.4" transform="rotate(-90 117.5 248.4)">-</text>
<text x="150.5" y="248.4" transform="rotate(-90 150.5 248.4)">-</text>
<text x="213.4" y="247.1">0V</text>
<text x="314.8" y="246.8">7805</text>
<text x="48.1" y="254.8">STM32F401</text>
<text x="49.6" y="252.2">VSS/PF4/PA3</text>
<text x="77.5" y="252.2">VDD/PF5</text>
<text x="292.8" y="255.2" transform="rotate(-90 292.8 255.2)">+</text>
<text x="311.3" y="252.3">1</text>
<text x="316.3" y="253.4">VI</text>
<text x="331" y="253.4">VO</text>
<text x="337.9" y="252.3">3</text>
<text x="363.9" y="255.3" transform="rotate(-90 363.9 255.3)">+</text>
<text x="283.4" y="263.3">33u</text>
<text x="300" y="263.3">100n</text>
<text x="325.9" y="259" transform="rotate(-90 325.9 259)">GND</text>
<text x="346.9" y="263.3">100n</text>
<text x="366" y="263.3">10u</text>
<text x="292.8" y="266.1" transform="rotate(-90 292.8 266.1)">-</text>
<text x="324.8" y="264.1" transform="rotate(-90 324.8 264.1)">2</text>
<text x="363.9" y="266.1" transform="rotate(-90 363.9 266.1)">-</text>
<text x="26.4" y="272.4">CULHAM CENTRE</text>
<text x="26.5" y="275">FUSION</text>
<text x="36.2" y="275">ENERGY</text>
<text x="64.1" y="272.4">P</text>
<text x="96.8" y="272.4">Original</text>
<text x="122.4" y="272.4">C. Meadowcroft</text>
<text x="63.5" y="280">TITLE</text>
<text x="63.6" y="276.2">Iss</text>
<text x="70.2" y="276.2">Date</text>
<text x="92.5" y="276.2">Status / Modification</text>
<text x="126.6" y="276.2">Drawn</text>
<text x="140.7" y="276.2">Checked</text>
<text x="153.1" y="276.2">Approved</text>
<text x="166.6" y="276.2">Mod No</text>
<text x="273.1" y="278.8">0V</text>
<text x="12.7" y="286.5">Quality Class:</text>
<text x="30.5" y="286.5">Sheet</text>
<text x="39.4" y="286.5">1</text>
<text x="43.2" y="286.5">of</text>
<text x="49.6" y="286.5">2</text>
<text x="57.2" y="286.5">A3</text>
<text x="12.7" y="289">C:\Users\cmeadowc\OneDrive - UKAEA\Projects\PCBs\G1 Timing Card\Rev C\G1 Timing card.pdsprj</text>
</g>
<text font-size="2.1" x="46.6" y="271" transform="rotate(90 46.6 271)">FOR</text>
<text font-size="1.9" x="55.9" y="279.1">ISSUE</text>
</svg>
